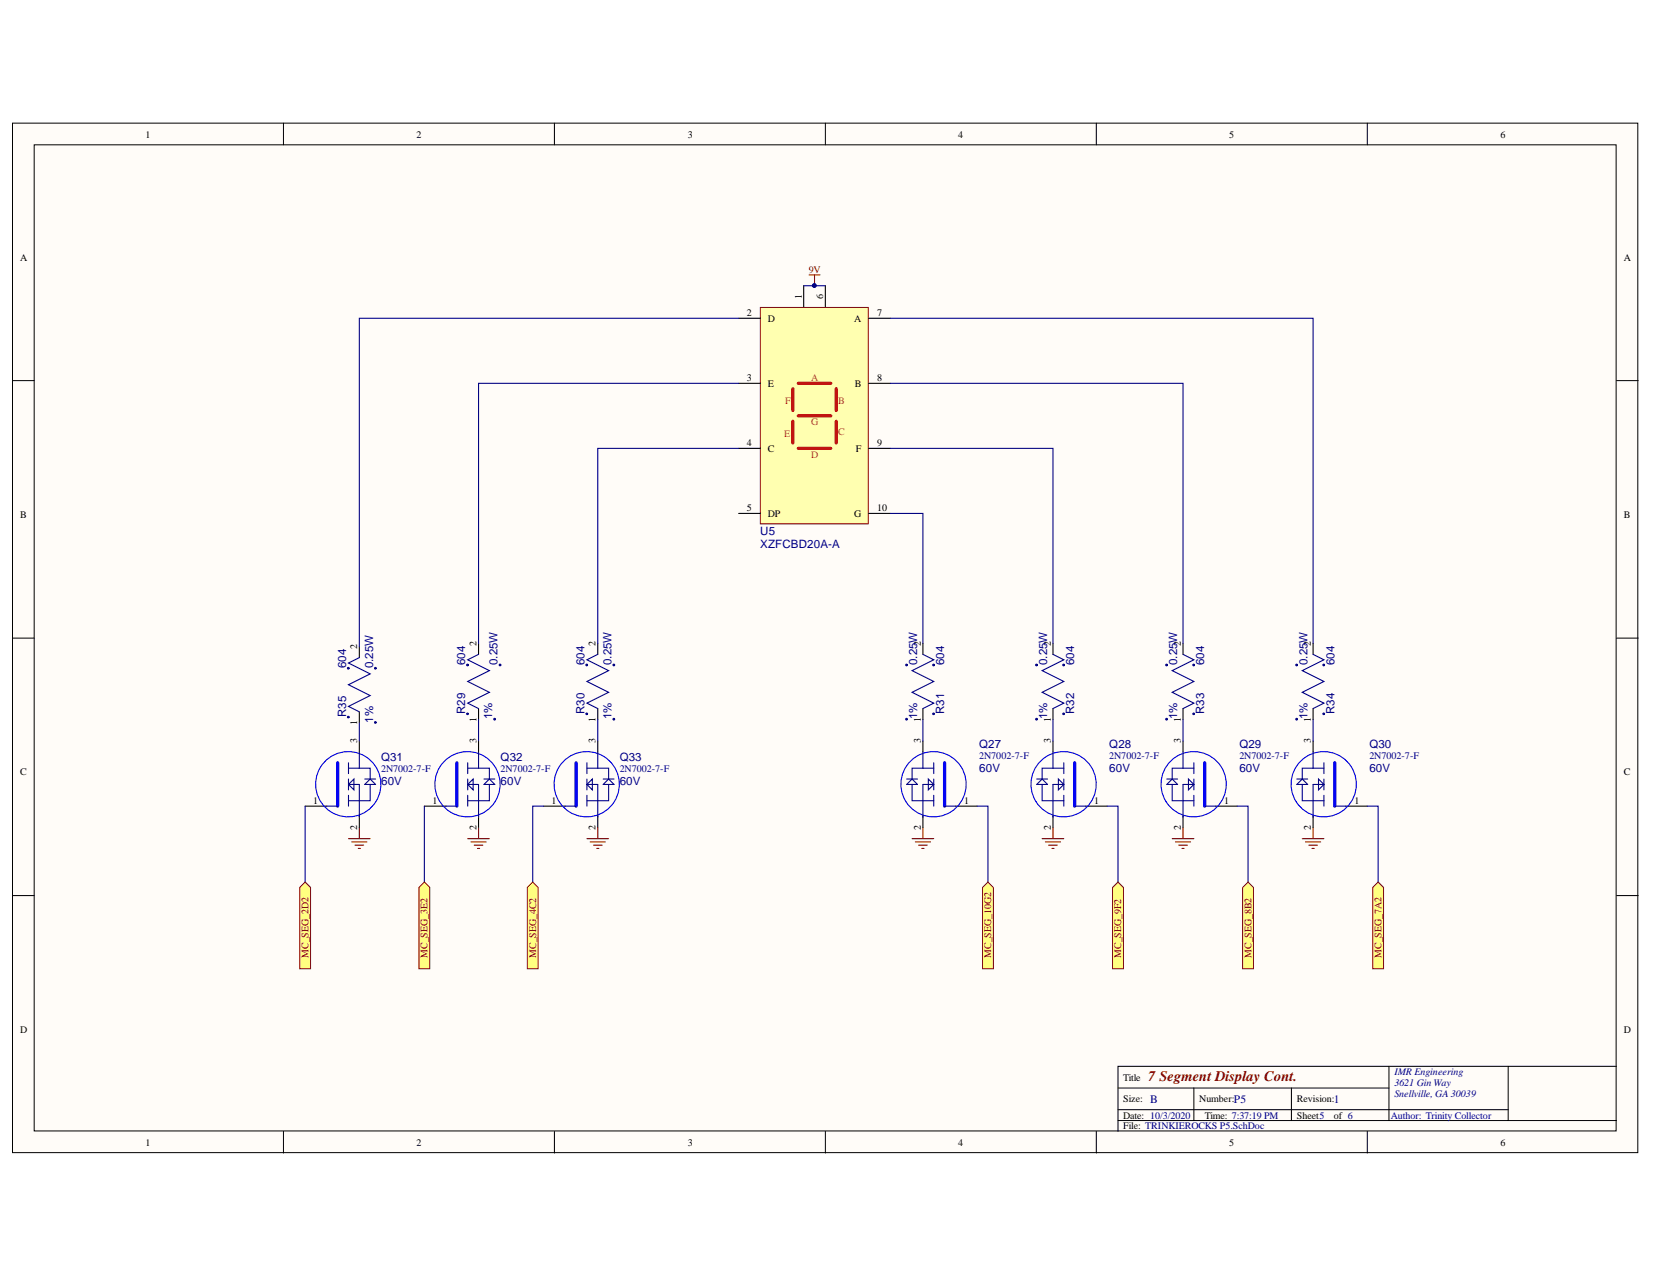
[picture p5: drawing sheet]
<svg xmlns="http://www.w3.org/2000/svg" width="279mm" height="216mm" viewBox="0 0 279 216" stroke-linecap="round" stroke-linejoin="round" font-family="sans-serif">
<g fill="#fffcf8" stroke="#000" stroke-width=".17">
<path d="M2.1 20.8h274.7v173.9h-274.7z"/>
<path d="M5.8 24.5h267.4v166.6h-267.4z"/>
</g>
<g fill="none" stroke="#000" stroke-width=".17">
<path d="M47.9 20.8v3.7M93.7 20.8v3.7M139.5 20.8v3.7M185.3 20.8v3.7M231.1 20.8v3.7M2.1 64.3h3.7M273.2 64.3h3.7M2.1 107.8h3.7M273.2 107.8h3.7M2.1 151.3h3.7M273.2 151.3h3.7M47.9 191.1v3.7"/>
<path d="M93.7 191.1v3.7M139.5 191.1v3.7M185.3 191.1v3.7M189 183.8h45.8M189 189.3h84.2M189 187.5h65.9M201.8 183.8v5.5M218.3 183.8v5.5M231.1 191.1v3.7M234.8 180.1v9.2M254.9 180.1h-65.9v11M273.2 180.1h-18.3v9.2"/>
</g>
<path d="M136.8 46.4h1.8M137.7 46.4v1.9" fill="none" stroke="#800000" stroke-width=".18"/>
<circle cx="137.6" cy="48.2" r=".33" fill="#000080" stroke="#000080" stroke-width=".17"/>
<path d="M135.8 48.3v3.6M139.5 48.3v3.6" fill="none" stroke="#000" stroke-width=".18"/>
<path d="M128.5 51.9h18.3v36.6h-18.3z" fill="#ffffb0" stroke="#800000" stroke-width=".17"/>
<g fill="none" stroke="#000" stroke-width=".18">
<path d="M124.9 53.8h3.6M146.8 53.8h3.7M124.9 64.8h3.6M124.9 75.7h3.6M146.8 64.8h3.7M146.8 75.7h3.7M124.9 86.7h3.6M146.8 86.7h3.7M60.7 109.3v1.8M80.9 108.7v1.8M80.9 119.7v1.8M101 108.7v1.8"/>
<path d="M101 119.7v1.8M156 108.7v1.8M156 119.7v1.8M178 108.7v1.8M178 119.7v1.8M200 108.7v1.8M200 119.7v1.8M221.9 108.7v1.8M221.9 119.7v1.8M51.6 136.2h3.6M60.7 120.3v1.8M60.7 125.2v1.8"/>
<path d="M60.7 138v1.8M71.7 136.2h3.7M80.9 125.2v1.8M80.9 138v1.8M91.9 136.2h3.6M101 125.2v1.8M101 138v1.8M156 125.2v1.8M156 138v1.8M161.5 136.2h3.7M178 125.2v1.8M178 138v1.8"/>
<path d="M183.5 136.2h3.6M200 125.2v1.8M200 138v1.8M205.5 136.2h3.6M221.9 125.2v1.8M221.9 138v1.8M227.4 136.2h3.7"/>
</g>
<path d="M134 65.7v3.6M134 71.2v3.6M134.9 64.8h5.5M134.9 70.3h5.5M134.9 75.7h5.5M141.3 65.7v3.6M141.3 71.2v3.6" fill="none" stroke="#f00" stroke-width=".55"/>
<g fill="#000080" stroke="#000080" stroke-width=".17">
<circle cx="99.2" cy="112.3" r=".15"/>
<circle cx="103.7" cy="121.5" r=".15"/>
<circle cx="103.7" cy="112.3" r=".15"/>
<circle cx="99.2" cy="120.6" r=".14"/>
<circle cx="79" cy="112.3" r=".15"/>
<circle cx="83.6" cy="121.5" r=".15"/>
<circle cx="84.5" cy="112.3" r=".15"/>
<circle cx="79" cy="120.6" r=".14"/>
<circle cx="58.9" cy="112.9" r=".15"/>
<circle cx="63.4" cy="122" r=".15"/>
<circle cx="63.4" cy="112.9" r=".15"/>
<circle cx="58.9" cy="121.1" r=".14"/>
<circle cx="157.8" cy="112.3" r=".15"/>
<circle cx="153.2" cy="121.5" r=".14"/>
<circle cx="153.2" cy="112.3" r=".14"/>
<circle cx="157.8" cy="120.6" r=".14"/>
<circle cx="179.8" cy="112.3" r=".15"/>
<circle cx="175.2" cy="121.5" r=".15"/>
<circle cx="175.2" cy="112.3" r=".15"/>
<circle cx="179.8" cy="120.6" r=".14"/>
<circle cx="201.8" cy="112.3" r=".15"/>
<circle cx="197.2" cy="121.5" r=".15"/>
<circle cx="197.2" cy="112.3" r=".15"/>
<circle cx="201.8" cy="120.6" r=".14"/>
<circle cx="223.7" cy="112.3" r=".15"/>
<circle cx="219.2" cy="121.5" r=".15"/>
<circle cx="219.2" cy="112.3" r=".15"/>
<circle cx="223.7" cy="120.6" r=".14"/>
</g>
<g fill="none" stroke="#000080" stroke-width=".18">
<path d="M124.9 53.8h-64.2v55.5M135.8 48.3h3.7M150.5 53.8h71.4v54.9M124.9 75.7h-23.9v33M124.9 64.8h-44v43.9M150.5 75.7h27.5v33M150.5 64.8h49.5v43.9M150.5 86.7h5.5v22M60.7 111.1l-1.8 .9 3.7 1.8-3.7 1.9 3.7 1.8-3.7 1.8 1.8 1M80.9 110.5l-1.8 1 3.6 1.8-3.6 1.8 3.6 1.9-3.6 1.8 1.8 .9M101 110.5l-1.8 1 3.7 1.8-3.7 1.8 3.7 1.9-3.7 1.8 1.8 .9M156 110.5l1.8 1-3.6 1.8 3.6 1.8-3.6 1.9 3.6 1.8-1.8 .9"/>
<path d="M178 110.5l1.8 1-3.7 1.8 3.7 1.8-3.7 1.9 3.7 1.8-1.8 .9M200 110.5l1.8 1-3.7 1.8 3.7 1.8-3.7 1.9 3.7 1.8-1.8 .9M221.9 110.5l1.9 1-3.7 1.8 3.7 1.8-3.7 1.9 3.7 1.8-1.9 .9M51.6 136.2v12.8M55.2 136.2h1.9M58.9 132.5l.9-.9v1.8zM58.9 132.5h1.8v5.5M58.9 129.8h1.8M58.9 128.9v1.8M58.9 131.6v1.8M58.9 134.4v1.8M60.7 129.8h1.9v1.8"/>
<path d="M60.7 122.1v3.1M60.7 127v2.8M61.7 131.6h1.8M62.6 131.6l-.9 .9h.9v2.8h-3.7M62.6 131.6l.9 .9h-.9M71.7 136.2v12.8M75.4 136.2h1.8M79.1 132.5l.9-.9v1.8zM79.1 132.5h1.8v5.5M79.1 129.8h1.8M79.1 128.9v1.8M79.1 131.6v1.8"/>
<path d="M79.1 134.4v1.8M80.9 129.8h1.8v1.8M80.9 121.5v3.7M80.9 127v2.8M81.8 131.6h1.8M82.7 131.6l-.9 .9h.9v2.8h-3.6M82.7 131.6l.9 .9h-.9M91.9 136.2h-1.9v12.8M95.5 136.2h1.9M99.2 132.5l.9-.9v1.8zM99.2 132.5h1.8v5.5M99.2 128.9v1.8"/>
<path d="M99.2 131.6v1.8M99.2 134.4v1.8M99.2 129.8h1.8M101 129.8h1.9v1.8M101 121.5v3.7M101 127v2.8M102 131.6h1.8M102.9 131.6l-.9 .9h.9v2.8h-3.7M102.9 131.6l.9 .9h-.9M153.2 131.6h1.9M154.2 131.6l.9 .9h-.9v2.8h3.6M154.2 131.6l-1 .9h1"/>
<path d="M156 129.8h-1.8v1.8M156 129.8h1.8M156 121.5v3.7M156 127v2.8M156.9 131.6l.9 .9-.9 .9zM157.8 132.5h-1.8v5.5M157.8 128.9v1.8M157.8 131.6v1.8M157.8 134.4v1.8M159.7 136.2h1.8M165.2 136.2h1.8v12.8M175.2 131.6h1.9"/>
<path d="M176.1 131.6l1 .9h-1v2.8h3.7M176.1 131.6l-.9 .9h.9M178 129.8h-1.9v1.8M178 129.8h1.8M178 121.5v3.7M178 127v2.8M178.9 131.6l.9 .9-.9 .9zM179.8 132.5h-1.8v5.5M179.8 128.9v1.8M179.8 131.6v1.8M179.8 134.4v1.8M181.6 136.2h1.9"/>
<path d="M187.1 136.2h1.9v12.8M197.2 131.6h1.8M198.1 131.6l.9 .9h-.9v2.8h3.7M198.1 131.6l-.9 .9h.9M200 129.8h-1.9v1.8M200 129.8h1.8M200 121.5v3.7M200 127v2.8M200.9 131.6l.9 .9-.9 .9zM201.8 132.5h-1.8v5.5M201.8 128.9v1.8M201.8 131.6v1.8"/>
<path d="M201.8 134.4v1.8M203.6 136.2h1.9M209.1 136.2h1.9v12.8M219.2 131.6h1.8M220.1 131.6l.9 .9h-.9v2.8h3.7M220.1 131.6l-.9 .9h.9M221.9 129.8h-1.8v1.8M221.9 129.8h1.9M221.9 121.5v3.7M221.9 127v2.8M222.9 131.6l.9 .9-.9 .9zM223.8 132.5h-1.9v5.5"/>
<path d="M223.8 128.9v1.8M223.8 131.6v1.8M223.8 134.4v1.8M225.6 136.2h1.8M231.1 136.2h1.8v12.8"/>
</g>
<path d="M57.1 128.9v7.3M77.2 128.9v7.3M97.4 128.9v7.3M159.7 128.9v7.3M181.6 128.9v7.3M203.6 128.9v7.3M225.6 128.9v7.3" fill="none" stroke="#00f" stroke-width=".55"/>
<path d="M63.6 135.4a5.5 5.5 0 0 0-4.3-8.4 5.5 5.5 0 0 0-5.6 7.5 5.5 5.5 0 0 0 9.3 1.7l.5-.8M83.7 135.4a5.5 5.5 0 0 0-4.2-8.4 5.5 5.5 0 0 0-5.6 7.5 5.5 5.5 0 0 0 9.2 1.7l.6-.8M103.9 135.4a5.5 5.5 0 0 0-4.2-8.4 5.5 5.5 0 0 0-5.7 7.5 5.5 5.5 0 0 0 9.3 1.7l.5-.8M153.1 135.4a5.5 5.5 0 0 1 4.2-8.4 5.5 5.5 0 0 1 5.6 7.5 5.5 5.5 0 0 1-9.2 1.7l-.5-.7M175.1 135.4a5.5 5.5 0 0 1 4.2-8.4 5.5 5.5 0 0 1 5.6 7.5 5.5 5.5 0 0 1-9.2 1.7l-.6-.7M197.1 135.4a5.5 5.5 0 0 1 4.1-8.4 5.5 5.5 0 0 1 5.7 7.5 5.5 5.5 0 0 1-9.2 1.7l-.6-.7M219.1 135.4a5.5 5.5 0 0 1 4.1-8.4 5.5 5.5 0 0 1 5.7 7.5 5.5 5.5 0 0 1-9.2 1.7l-.6-.7" fill="none" stroke="#00f" stroke-width=".18"/>
<path d="M50.7 149.9l.9-.9 .9 .9v13.8h-1.8z" fill-rule="evenodd" fill="#ffff80" stroke="#800000" stroke-width=".17"/>
<g fill="none" stroke="#800000" stroke-width=".18">
<path d="M60.7 139.8v1.9M80.9 139.8v1.9M101 139.8v1.9M156 139.8v1.9M178 139.8v1.9M200 139.8v1.9M221.9 139.8v1.9M58.9 141.7h3.7M59.5 142.2h2.5M60 142.8h1.5M60.6 143.3h.3M79.1 141.7h3.6"/>
<path d="M79.6 142.2h2.6M80.2 142.8h1.4M80.7 143.3h.4M99.2 141.7h3.7M99.8 142.2h2.5M100.3 142.8h1.5M100.9 143.3h.3M154.2 141.7h3.6M154.7 142.2h2.6M155.3 142.8h1.4M155.8 143.3h.4M176.1 141.7h3.7"/>
<path d="M176.7 142.2h2.6M177.2 142.8h1.5M177.8 143.3h.4M198.1 141.7h3.7M198.7 142.2h2.5M199.2 142.8h1.5M199.8 143.3h.3M220.1 141.7h3.7M220.7 142.2h2.5M221.2 142.8h1.5M221.8 143.3h.3"/>
</g>
<g fill="#ffff80" stroke="#800000" stroke-width=".17">
<path d="M70.8 149.9l.9-.9 .9 .9v13.8h-1.8z" fill-rule="evenodd"/>
<path d="M89.1 149.9l.9-.9 1 .9v13.8h-1.9z" fill-rule="evenodd"/>
<path d="M166.1 149.9l.9-.9 .9 .9v13.8h-1.8z" fill-rule="evenodd"/>
<path d="M188.1 149.9l.9-.9 .9 .9v13.8h-1.8z" fill-rule="evenodd"/>
<path d="M210 149.9l1-.9 .9 .9v13.8h-1.9z" fill-rule="evenodd"/>
<path d="M232 149.9l.9-.9 1 .9v13.8h-1.9z" fill-rule="evenodd"/>
</g>
<text font-size="2.5" fill="#800000" x="194.1" y="182.5">7 Segment Display Cont.</text>
<g font-size="1.9" fill="#000080">
<text x="128.5" y="92.5">XZFCBD20A-A</text>
<text x="128.5" y="90.3">U5</text>
<text x="58.5" y="112.9" transform="rotate(-90 58.5 112.9)">604</text>
<text x="63.1" y="112.9" transform="rotate(-90 63.1 112.9)">0.25W</text>
<text x="78.6" y="112.4" transform="rotate(-90 78.6 112.4)">604</text>
<text x="84.1" y="112.4" transform="rotate(-90 84.1 112.4)">0.25W</text>
<text x="98.8" y="112.4" transform="rotate(-90 98.8 112.4)">604</text>
<text x="103.4" y="112.4" transform="rotate(-90 103.4 112.4)">0.25W</text>
<text x="155" y="112.4" transform="rotate(-90 155 112.4)">0.25W</text>
<text x="159.6" y="112.4" transform="rotate(-90 159.6 112.4)">604</text>
<text x="177" y="112.4" transform="rotate(-90 177 112.4)">0.25W</text>
<text x="181.6" y="112.4" transform="rotate(-90 181.6 112.4)">604</text>
<text x="199" y="112.4" transform="rotate(-90 199 112.4)">0.25W</text>
<text x="203.6" y="112.4" transform="rotate(-90 203.6 112.4)">604</text>
<text x="221" y="112.4" transform="rotate(-90 221 112.4)">0.25W</text>
<text x="225.5" y="112.4" transform="rotate(-90 225.5 112.4)">604</text>
<text x="58.5" y="121.2" transform="rotate(-90 58.5 121.2)">R35</text>
<text x="63.1" y="122.1" transform="rotate(-90 63.1 122.1)">1%</text>
<text x="78.6" y="120.6" transform="rotate(-90 78.6 120.6)">R29</text>
<text x="83.2" y="121.5" transform="rotate(-90 83.2 121.5)">1%</text>
<text x="98.8" y="120.6" transform="rotate(-90 98.8 120.6)">R30</text>
<text x="103.4" y="121.5" transform="rotate(-90 103.4 121.5)">1%</text>
<text x="155" y="121.5" transform="rotate(-90 155 121.5)">1%</text>
<text x="159.6" y="120.6" transform="rotate(-90 159.6 120.6)">R31</text>
<text x="177" y="121.5" transform="rotate(-90 177 121.5)">1%</text>
<text x="181.6" y="120.6" transform="rotate(-90 181.6 120.6)">R32</text>
<text x="199" y="121.5" transform="rotate(-90 199 121.5)">1%</text>
<text x="203.6" y="120.6" transform="rotate(-90 203.6 120.6)">R33</text>
<text x="221" y="121.5" transform="rotate(-90 221 121.5)">1%</text>
<text x="225.5" y="120.6" transform="rotate(-90 225.5 120.6)">R34</text>
<text x="64.4" y="128.6">Q31</text>
<text x="84.6" y="128.6">Q32</text>
<text x="104.7" y="128.6">Q33</text>
<text x="165.5" y="130.5">60V</text>
<text x="165.5" y="126.4">Q27</text>
<text x="187.5" y="130.5">60V</text>
<text x="187.5" y="126.4">Q28</text>
<text x="209.5" y="130.5">60V</text>
<text x="209.5" y="126.4">Q29</text>
<text x="231.5" y="130.5">60V</text>
<text x="231.5" y="126.4">Q30</text>
<text x="64.4" y="132.7">60V</text>
<text x="84.6" y="132.7">60V</text>
<text x="104.7" y="132.7">60V</text>
<text x="194.4" y="186.3">B</text>
<text x="208.5" y="186.3">P5</text>
<text x="225.5" y="186.3">1</text>
</g>
<g font-size="1.7">
<text x="24.6" y="23.2">1</text>
<text x="70.4" y="23.2">2</text>
<text x="116.2" y="23.2">3</text>
<text x="162" y="23.2">4</text>
<text x="207.8" y="23.2">5</text>
<text x="253.6" y="23.2">6</text>
<text x="3.4" y="44">A</text>
<text x="274.5" y="44">A</text>
<text x="126.2" y="53.4">2</text>
<text x="135.5" y="50.4" transform="rotate(-90 135.5 50.4)">1</text>
<text x="139.1" y="50.4" transform="rotate(-90 139.1 50.4)">6</text>
<text x="148.3" y="53.4">7</text>
<text x="129.8" y="54.3">D</text>
<text x="144.4" y="54.3">A</text>
<text x="126.2" y="64.4">3</text>
<text x="129.8" y="65.3">E</text>
<text x="144.5" y="65.3">B</text>
<text x="148.3" y="64.4">8</text>
<text x="126.2" y="75.4">4</text>
<text x="129.8" y="76.3">C</text>
<text x="144.6" y="76.3">F</text>
<text x="148.3" y="75.4">9</text>
<text x="3.4" y="87.5">B</text>
<text x="126.2" y="86.4">5</text>
<text x="129.8" y="87.3">DP</text>
<text x="144.4" y="87.3">G</text>
<text x="148.3" y="86.4">10</text>
<text x="274.5" y="87.5">B</text>
<text x="60.4" y="109.6" transform="rotate(-90 60.4 109.6)">2</text>
<text x="80.6" y="109.1" transform="rotate(-90 80.6 109.1)">2</text>
<text x="100.7" y="109.1" transform="rotate(-90 100.7 109.1)">2</text>
<text x="155.6" y="109.1" transform="rotate(-90 155.6 109.1)">2</text>
<text x="177.6" y="109.1" transform="rotate(-90 177.6 109.1)">2</text>
<text x="199.6" y="109.1" transform="rotate(-90 199.6 109.1)">2</text>
<text x="221.6" y="109.1" transform="rotate(-90 221.6 109.1)">2</text>
<text x="60.4" y="125.6" transform="rotate(-90 60.4 125.6)">3</text>
<text x="60.4" y="122.5" transform="rotate(-90 60.4 122.5)">1</text>
<text x="80.6" y="125.6" transform="rotate(-90 80.6 125.6)">3</text>
<text x="80.6" y="122" transform="rotate(-90 80.6 122)">1</text>
<text x="100.7" y="125.6" transform="rotate(-90 100.7 125.6)">3</text>
<text x="100.7" y="122" transform="rotate(-90 100.7 122)">1</text>
<text x="155.6" y="125.6" transform="rotate(-90 155.6 125.6)">3</text>
<text x="155.6" y="122" transform="rotate(-90 155.6 122)">1</text>
<text x="177.6" y="125.6" transform="rotate(-90 177.6 125.6)">3</text>
<text x="177.6" y="122" transform="rotate(-90 177.6 122)">1</text>
<text x="199.6" y="125.6" transform="rotate(-90 199.6 125.6)">3</text>
<text x="199.6" y="122" transform="rotate(-90 199.6 122)">1</text>
<text x="221.6" y="125.6" transform="rotate(-90 221.6 125.6)">3</text>
<text x="221.6" y="122" transform="rotate(-90 221.6 122)">1</text>
<text x="3.4" y="131">C</text>
<text x="274.5" y="131">C</text>
<text x="52.9" y="135.8">1</text>
<text x="73.1" y="135.8">1</text>
<text x="93.2" y="135.8">1</text>
<text x="163" y="135.8">1</text>
<text x="185" y="135.8">1</text>
<text x="206.9" y="135.8">1</text>
<text x="228.9" y="135.8">1</text>
<text x="60.4" y="140.3" transform="rotate(-90 60.4 140.3)">2</text>
<text x="80.6" y="140.3" transform="rotate(-90 80.6 140.3)">2</text>
<text x="100.7" y="140.3" transform="rotate(-90 100.7 140.3)">2</text>
<text x="155.6" y="140.3" transform="rotate(-90 155.6 140.3)">2</text>
<text x="177.6" y="140.3" transform="rotate(-90 177.6 140.3)">2</text>
<text x="199.6" y="140.3" transform="rotate(-90 199.6 140.3)">2</text>
<text x="221.6" y="140.3" transform="rotate(-90 221.6 140.3)">2</text>
<text x="3.4" y="174.5">D</text>
<text x="274.5" y="174.5">D</text>
<text x="189.9" y="182.5">Title</text>
<text x="189.9" y="186.2">Size:</text>
<text x="189.9" y="189">Date: 10/3/2020</text>
<text x="189.9" y="190.7">File: TRINKIEROCKS P5.SchDoc</text>
<text x="202.7" y="186.2">Number:</text>
<text x="203.6" y="189">Time: 7:37:19 PM</text>
<text x="219.2" y="186.2">Revision:</text>
<text x="219.2" y="189">Sheet5</text>
<text x="225.5" y="189">of 6</text>
<text x="24.6" y="193.5">1</text>
<text x="70.4" y="193.5">2</text>
<text x="116.2" y="193.5">3</text>
<text x="162" y="193.5">4</text>
<text x="207.8" y="193.5">5</text>
<text x="253.6" y="193.5">6</text>
</g>
<g font-size="1.7" fill="#800000">
<text x="136.7" y="46">9V</text>
<text x="52.2" y="161.8" transform="rotate(-90 52.2 161.8)">MC_SEG_2D2</text>
<text x="72.3" y="161.8" transform="rotate(-90 72.3 161.8)">MC_SEG_3E2</text>
<text x="90.6" y="161.8" transform="rotate(-90 90.6 161.8)">MC_SEG_4C2</text>
<text x="167.5" y="161.8" transform="rotate(-90 167.5 161.8)">MC_SEG_10G2</text>
<text x="189.5" y="161.8" transform="rotate(-90 189.5 161.8)">MC_SEG_9F2</text>
<text x="211.5" y="161.8" transform="rotate(-90 211.5 161.8)">MC_SEG_8B2</text>
<text x="233.5" y="161.8" transform="rotate(-90 233.5 161.8)">MC_SEG_7A2</text>
</g>
<g font-size="1.7" fill="#f30">
<text x="137.1" y="64.4">A</text>
<text x="132.7" y="68.3">F</text>
<text x="137.1" y="71.7">G</text>
<text x="141.7" y="68.3">B</text>
<text x="132.6" y="73.8">E</text>
<text x="137.1" y="77.4">D</text>
<text x="141.7" y="73.5">C</text>
</g>
<g font-size="1.7" fill="#000080">
<text x="64.4" y="130.5">2N7002-7-F</text>
<text x="84.6" y="130.5">2N7002-7-F</text>
<text x="104.7" y="130.5">2N7002-7-F</text>
<text x="165.5" y="128.3">2N7002-7-F</text>
<text x="187.5" y="128.3">2N7002-7-F</text>
<text x="209.5" y="128.3">2N7002-7-F</text>
<text x="231.5" y="128.3">2N7002-7-F</text>
<text x="235.7" y="181.6">IMR Engineering</text>
<text x="235.7" y="183.5">3621 Gin Way</text>
<text x="235.7" y="185.2">Snellville, GA 30039</text>
</g>
<text font-size="1.7" fill="#009" x="235.1" y="189">Author: Trinity Collector</text>
</svg>
